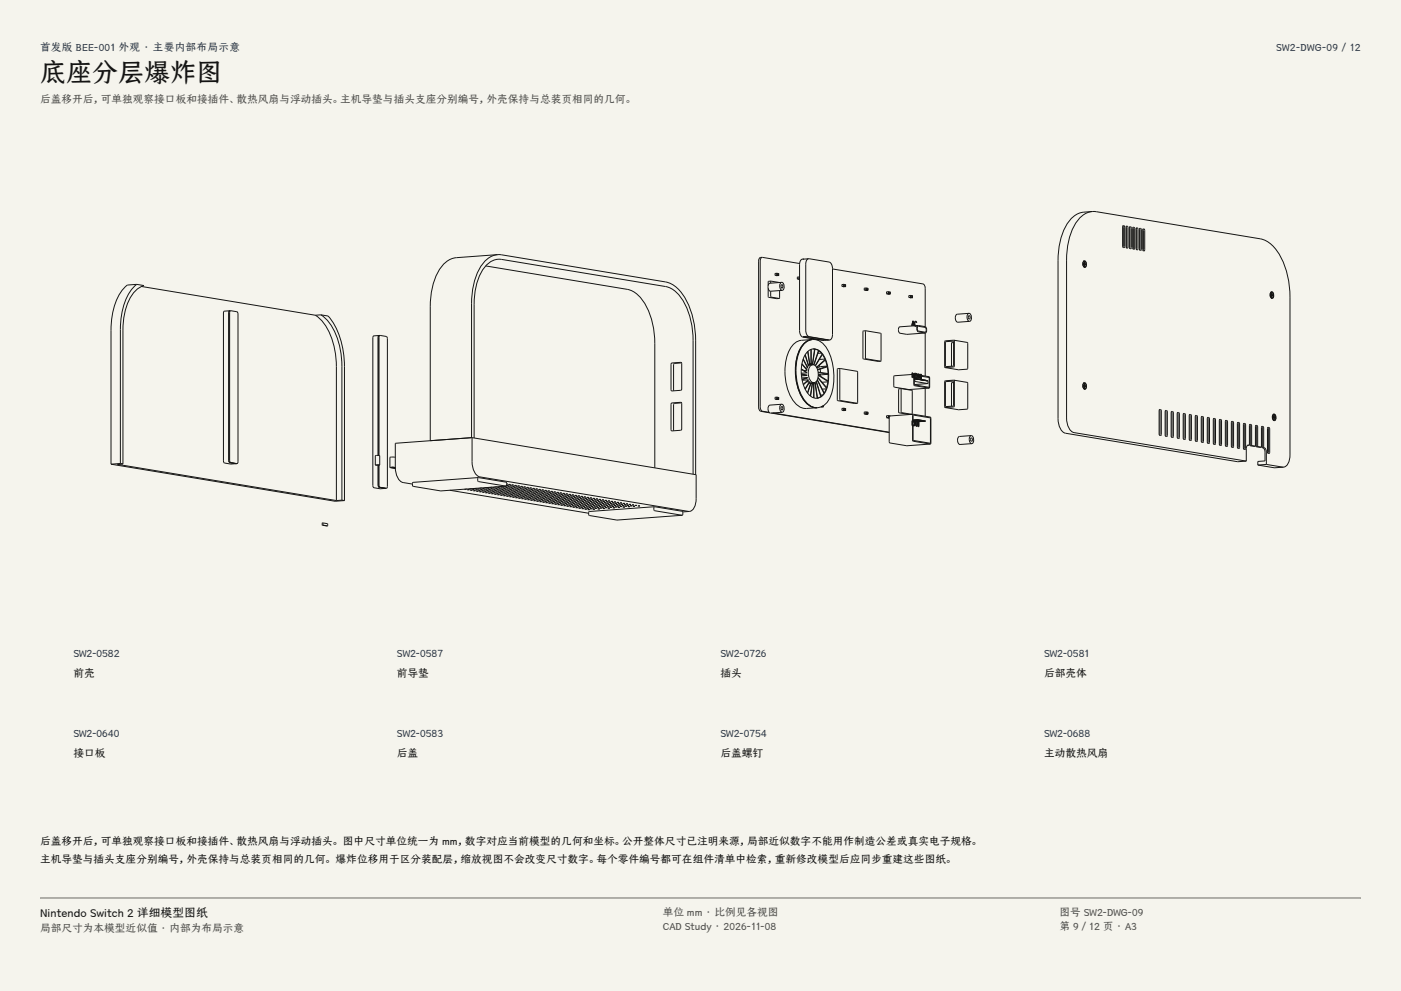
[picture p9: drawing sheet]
<svg xmlns="http://www.w3.org/2000/svg" width="420mm" height="297mm" viewBox="0 0 420 297" stroke-linecap="round" stroke-linejoin="round" font-family="sans-serif">
<g fill="#f5f4ed">
<path d="M0 0h420v297h-420z"/>
<path d="M12 12h396v275h-396z"/>
</g>
<g fill="none" stroke="#141413" stroke-width=".3">
<path d="M145.6 79.7l42.4 7a9.9 9.9 0 0 1 6.5 6.6l1.3 4.5 .4 3.3 .1 39.1M149.2 76.3l50.3 8.2a10.2 10.2 0 0 1 6.7 6.4l1.5 4.4 .8 5.1v41.8M149.2 76.3a8 8 0 0 0-6.2 5.7l-1.2 4.1-.4 3.2v41.9M149.2 76.3l-12.4 .9a8 8 0 0 0-6.1 5.7l-1.3 4.1-.4 3.3v41.8M228 77.2l-.4 .3-.2 .8v43.7a1.27 1.27 0 0 0 .7 1.3l2.6 .4M228 77.2h.1M228.5 77.1l-.4 .4-.2 .7v43.7a1.27 1.27 0 0 0 .7 1.3l2 .4M228.5 77.1l11.2 1.9M228.5 77.1l-.5 .1M240.6 77.7a1.37 1.37 0 0 0-.9 1.6v20.3a1.58 1.58 0 0 0 1 1.4l6.1 1M241 77.7h-.4M241 77.7h.1"/>
<path d="M242.1 77.6l-1.5 .1M242.1 77.6h.1M242.4 77.5l6.2 1a1.79 1.79 0 0 1 1 2l-.1 20.3a1.18 1.18 0 0 1-.8 1.1M242.4 77.5a1.37 1.37 0 0 0-.8 1.7v20.3a1.58 1.58 0 0 0 1 1.4l6.1 1M242.4 77.5l-.3 .1M324.7 79h.4M324.7 79v.2l.5 .1M324.7 79l.7 .1M324.9 78.3h.1M324.9 78.2h.2a1.18 1.18 0 0 1 .1 1.9 1.23 1.23 0 0 1-.3-1.9zM324.9 78.2h.1M325 79.1l.1 .1"/>
<path d="M325.1 78.3a1.07 1.07 0 0 0 .1 1.8M325.1 78.3a1.07 1.07 0 0 1 .1 1.8M325.1 78.3h-.2M325.2 79.1h.3M325.2 78.4v1.5v-.6M325.2 78.4v.7M325.2 79.1l-.2 .1M325.2 78.4l-.1 1.5M325.4 79.1v.2M325.5 79.1v.2h-.3M325.5 79.1h-.1M327.5 63.4a8 8 0 0 0-8.7 5.8l-1.2 4.1-.4 4.8v47.4a4.3 4.3 0 0 0 2.2 4.3l51.7 8.6 2.5-.2"/>
<path d="M327.5 63.4l50.3 8.2a10.1 10.1 0 0 1 6.6 6.3l1.5 4.4 .8 5v49l-.2 1.6a2.51 2.51 0 0 1-1.7 2.1M327.5 63.4a7.9 7.9 0 0 0-6.1 5.6l-1.2 4.1-.5 4.9v47.3a4.3 4.3 0 0 0 2.3 4.4l51.6 8.5M336.6 67.7l.1 6.5M336.7 67.6l-.1 .4v5.8l.3 .4M336.7 67.6h.1M336.8 67.6l.4 .5v5.8l-.2 .3M336.9 74.2h.1M337.6 67.9l.1 6.4M337.6 67.8l.4 .1 .2 .3v5.8l-.3 .4-.3-.5zM337.9 74.4h.1M338.6 68l.1 6.5M338.7 68h.4l.1 .4v5.8l-.2 .3-.3-.1-.1-.3z"/>
<path d="M338.7 67.9h.1M339.6 68.2l.1 6.4M339.7 68.1l.4 .1 .1 .4v5.8l-.3 .3-.3-.4zM339.9 74.7h.1M340.6 68.4l.1 6.4M340.7 68.3l.4 .1 .1 .3v5.8l-.2 .4-.3-.1-.1-.4zM340.8 68.3h.1M341.6 68.5l.1 6.5M341.8 68.4l-.2 .4v5.8l.4 .4M341.8 68.4h.1M341.8 68.4l.4 .5v5.8l-.2 .3M342 75h.1"/>
<path d="M342.6 68.7l.1 6.4M342.7 68.6l.4 .1 .1 .3v5.9l-.2 .3-.4-.4zM343 75.2h.1M41 85.2l-2.8 .2a16.1 16.1 0 0 0-4.9 12.1v41.6M41 85.2a16.1 16.1 0 0 0-4.9 12.1v41.6M41 85.2l2.2 .4a8.8 8.8 0 0 0-5.3 6.2l-.9 4.1-.1 3v40.1M42.4 85.9l52.1 8.6M67.3 93.3l-.3 .5v44.3l.3 .7 1.9 .3M67.3 93.3h.1M68.9 93.1l-.3 .6v44.3l.3 .7 1.9 .3M69.1 93.1l1.9 .3 .3 .7v44.3l-.2 .5M69.1 93.1l-.3 .6v44.3l.4 .6 1.8 .3"/>
<path d="M69.1 93.1l-1.8 .2M94.5 94.5a15.8 15.8 0 0 1 5.9 10.8l.4 4.6v40.1M96.2 94.4l2.2 .3a23.1 23.1 0 0 1 4.9 15.2v40.1M96.2 94.4a15.8 15.8 0 0 1 5.9 10.8l.4 4.6v40.1M96.2 94.4l-1.7 .1M230.3 86.4v2.6l2.5 .5M230.4 84.3l-.1 1.2M230.4 84.3h.1M231 87.3l.2 1.7 2.4 .4M231.1 84.3l-.1 .6M231.1 84.3h.1M231.1 84.3h-.7"/>
<path d="M231.2 84.3l2.4 .4M232.4 82v.5l.5 .1M232.4 82.5h.1M232.4 82h.1M232.8 82.6h.1M232.9 89.5h.1M232.9 82.6h.1M232.9 81.9v.6M232.9 82.5h.1M232.9 81.9h.1M232.9 81.9l-.5 .1M232.9 82.5l.5 .1"/>
<path d="M232.9 81.9l.5 .1v.6M233 81.9h.1M233 82.5h.1M233 82.5h-.6M233 82.4v.1M233 81.9v.6M233 81.9v.1M233.4 82h.1M233.4 82.5l-.6 .1M233.4 82.5h.1M233.4 82v.5M233.4 82.6h.1"/>
<path d="M233.4 82h-.1M233.4 82.6h-.5M233.6 89.4v.1M233.6 84.7h.1M233.6 89.5h-.7M233.7 87.1l-.1 2.4M234.2 85.4h.4l.1 .3-.2 .6-.3-.2zM234.3 84.6l-3.5 .3a1.42 1.42 0 0 0 .2 2.4l3.5-.3M234.3 84.6a1.42 1.42 0 0 0 .2 2.4M234.3 84.6a1.42 1.42 0 0 1 .2 2.4M239 83.1v.5M239.1 83.6h.1"/>
<path d="M239 83.1h.1M239.1 83.6l.5 .1M239.5 83.7h.1M239.6 83.7h.1M239.6 83l.1 .6M239.6 83.6h.1M239.6 83h.1M239.6 83l-.6 .1M239.6 83l.1 .1M239.7 83.1h.1M239.7 83.6h.1M239.7 83.6h-.6"/>
<path d="M239.7 83v.1M239.7 83h.1M239.7 83.7h-.2M249.6 80.6l27.1 4.5a1.27 1.27 0 0 1 .7 1.3v11.5M252.4 85.3v.5l.5 .1M252.4 85.8h.1M252.4 85.3h.1M252.5 85.8h.1M252.9 85.9h.1M253 85.2v.6l.5 .1M253 85.8h.1M253 85.2h.1"/>
<path d="M253 85.2l-.6 .1M253 85.2l.5 .1M253 85.3h.1M253 85.8h-.5M253 85.3v.5M253.4 85.9h.1M253.4 85.9h-.5M253.4 85.8v.1M253.4 85.3l.1 .6M253.4 85.3h.1M253.4 85.3v.1M253.5 85.3h.1"/>
<path d="M253.5 85.9h.1M253.5 85.9h-.6M258.8 99.2l-.1 8.3 4.6 .8M258.8 99.2h.1M259.1 86.4v.5l.5 .1M259.1 86.9h.1M259.1 86.4h.1M259.2 87h.1M259.5 99.1v8.3l4.5 .9M259.5 99.1h.1M259.5 99.1l-.7 .1M259.6 87h.1"/>
<path d="M259.6 99.1l4.5 .8-.1 8.4M259.6 86.3v.6M259.7 86.9h.1M259.7 86.3h.1M259.7 86.3l-.6 .1M259.7 86.9l.5 .1M259.7 86.3l.5 .1v.6M259.7 86.4h.1M259.7 86.9l-.5 .1M259.7 86.4v.5M260.1 87h.1M260.1 87h-.5"/>
<path d="M260.1 86.9v.1M260.1 86.4v.6M260.1 86.4h.1M260.1 86.4v.1M260.2 86.4h.1M260.2 87h.1M260.2 87h-.6M265.8 87.5v.6h.5M265.8 88.1h.1M265.8 87.5h.1M266.2 88.1h.1M266.3 88.1h.1"/>
<path d="M266.3 87.5v.5M266.3 88h.1M266.3 87.4h.1M266.3 87.4l-.5 .1M266.3 88l.6 .1M266.3 87.4l.6 .1v.6M266.4 87.5h.1M266.4 88h.1M266.4 88l-.6 .1M266.4 87.5v.5M266.8 87.5v.1M266.8 88v.1"/>
<path d="M266.8 87.5v.6M266.8 88.1h.1M266.8 87.5h.1M266.8 87.5h-.1M266.9 87.6h.1M266.9 88.1h.1M266.9 88.1h-.7M269.7 98a1.25 1.25 0 0 0 .1 1.9l2.1 .3M269.7 98h.1M272.5 88.6v.5M272.5 89.2h.1M272.5 88.6h.1"/>
<path d="M272.5 89.2h.5M272.9 89.2h.1M273 89.2h.1M273 88.6v.5l.5 .1M273 89.1h.1M273 88.5h.1M273 88.5l-.5 .1M273 88.5l.6 .1v.6M273.1 88.6h.1M273.1 89.1h.1M273.1 89.1l-.6 .1M273.1 88.6v.5"/>
<path d="M273.3 97.6h.2M273.4 97.6h-.1M273.5 89.2h.1M273.5 88.6v.1M273.5 97.6h.1M273.5 89.1v.1M273.5 88.6v.6M273.5 88.6h.1M273.5 88.6h-.1M273.5 88.7h.1M273.5 89.2h-.6M273.7 96.2h.1"/>
<path d="M273.7 96.2l.4 1.5M273.7 96.2l-.4 1.4M273.7 96.4l.2 .7h-.3zM273.9 97.3l.1 .4M273.9 97.3l-.4-.1v.4M273.9 97.3h.1M274 97.6l-4.3 .4M274 97.7h.1M274.1 97.7h.1M274.3 97.6h-.2M274.5 96.3a.93 .93 0 0 0 .1 1.5M274.5 96.3l.3 .4"/>
<path d="M274.5 96.3h.1M274.5 96.4l.1 .1M274.5 96.4l-.2 .9 .3 .3 .2-.1M274.6 96.5l.2 .2M274.6 97.8h.1M274.7 97.6h-.2M274.8 97.5l-.2 .3M274.8 96.7h.1M274.8 97.5h.1M275.1 97.9l2.2 .2a.91 .91 0 0 1 0 1.5l-2.1-.5-.2-.5zM275.3 97.5l2 .4a1.27 1.27 0 0 1 .1 1.9M275.3 97.5a1.25 1.25 0 0 0 0 2l2.1 .3"/>
<path d="M275.3 97.5l-.5 .1M277.4 99.8v12.9M277.4 99.8l-5.5 .4M290.4 94.7h.3l.1 .2-.2 .7-.3-.2zM290.5 93.9l-3.5 .3a1.42 1.42 0 0 0 .1 2.4l3.6-.3M290.5 93.9a1.42 1.42 0 0 0 .2 2.4M290.5 93.9a1.41 1.41 0 0 1 .2 2.4M325 80.1h.1M325.2 80.1h-.2M380.9 88.3h.3M380.9 88.3v.2l.4 .1M380.9 88.3l.7 .1"/>
<path d="M381 87.6h.1M381 87.5l.2-.1a1.18 1.18 0 0 1 .2 2 1.23 1.23 0 0 1-.4-1.9zM381.1 87.5h.1M381.1 88.4l.1 .1M381.2 89.4h.1M381.2 89.4h-.1M381.2 88.3v.2M381.2 87.5a1.07 1.07 0 0 0 .2 1.8M381.2 87.5a1.07 1.07 0 0 1 .2 1.8M381.2 87.5l-.2 .1M381.2 88.3l-.1 .2M381.3 88.3l.4 .1"/>
<path d="M381.3 87.7v.6M381.3 87.7v1.5v-.6M381.3 88.3l-.1 .1M381.3 87.7h-.1M381.4 89.3l-.2 .1M381.6 88.4v.2M381.7 88.4v.2h-.4M381.7 88.4h-.1M112.1 100.7l-.3 .5v44.3l.3 .7 1.9 .3M112.1 100.7h.1M113.7 100.5l-.3 .6v35.4M113.7 100.5h.1"/>
<path d="M113.9 100.5l1.9 .3 .3 .7v44.3l-.3 .5M113.9 100.5l-.3 .6v35.4M113.9 100.5l-1.8 .2M201.3 108.8l2.8-.2 .2 .2 .1 7.8-.3 .4-2.7 .2-.2-.2zM204.3 108.8l-2.1 .1-.2 .2v8M232.4 119.1v.5M232.4 119.7h.1M232.4 119.1h.1M232.4 119.7h.5M232.8 119.7h.1M232.9 119.7h.1M232.9 119.1v.5l.5 .1"/>
<path d="M232.9 119.6h.1M232.9 119h.1M232.9 119l.5 .1v.6M233 119.1h.1M233 119.6h.1M233 119.6l-.6 .1M233 119.1v.5M233 119.1h-.6M233.4 119.7h.1M233.4 119.1v.1M233.4 119.7h-.6M233.4 119.6v.1"/>
<path d="M233.4 119.1v.6M233.4 119.1h.1M233.4 119.1h-.1M233.4 119.2h.1M233.4 119.7h-.5M240.2 110.7l1.7 1M240.2 110.5l1.7 1.2M240.2 112.1l1.7 .4M240.2 112.3l1.7 .2M240.4 109.1l1.5 1.9M240.4 109l1.5 2M240.8 107.7l1.3 2.6"/>
<path d="M240.8 107.5l1.3 2.8M241.3 106.4l1.1 3.3M241.4 106.3l1 3.4M241.9 111.7l-1.7 .2M241.9 105.6a2.77 2.77 0 0 1 4.4 .2 12.2 12.2 0 0 1 .9 12 2.99 2.99 0 0 1-2.8 1.5 2.99 2.99 0 0 1-2.6-1.9 11.3 11.3 0 0 1 .1-11.8zM241.9 111h-.9M241.9 112.5l-1.6 .2M242 117.7l1.1-2.9-1 3.1M242.1 113.1l-1.7 .7M242.1 113.1l-1.8 .2M242.1 113.1l-1.7 .6M242.1 110.3h-.6"/>
<path d="M242.2 105.3l.5 4-.6-3.9M242.3 113.8l-1.5 1.5M242.3 113.8l-1.8 .2M242.3 113.8l-1.5 1.4M242.4 109.7h-.5M242.5 109.4h.1M242.6 114.8h.1M242.7 114.4h-.9M242.7 114.4l-1.3 2.3M242.7 114.4l-1.4 2.2M242.9 109.7a1.02 1.02 0 0 1 1.7 .1 4.2 4.2 0 0 1-.1 4.7 1.51 1.51 0 0 1-2-1.4l-.2-2zM243.2 104.7l-.1 4.4v-4.4"/>
<path d="M243.4 101.8a6.1 6.1 0 0 0-4.5 5.4 16 16 0 0 0 2.8 13.6 4.1 4.1 0 0 0 3.2 1.4M243.4 101.8h.1M243.5 101.8a4.6 4.6 0 0 0-3.8 3.2 16.1 16.1 0 0 0 2 15.8 3.8 3.8 0 0 0 3.3 1.4M243.6 115l-.6 3.7M243.6 115l-.7 3.7M243.6 101.8a6.6 6.6 0 0 0-5.5 1.1 13.1 13.1 0 0 0-2.5 11.4 10.4 10.4 0 0 0 4.5 7.8l1.7 .3 3.3-.2M243.6 101.8a6.1 6.1 0 0 0-4.5 5.4 16 16 0 0 0 2.8 13.6 4.1 4.1 0 0 0 3.2 1.4M243.6 101.8a5 5 0 0 1 4.8 3.5 18.2 18.2 0 0 1 .4 14 4.6 4.6 0 0 1-3.7 2.9M243.6 109.1h-.8M243.7 104.6a4.9 4.9 0 0 1 4.1 4.4 10.8 10.8 0 0 1-1.3 9.6l-.8 .5-.9 .3M243.9 115h-.3M243.9 115v4.2"/>
<path d="M244 109.2l-1.7 .1M244 109.2l.1 .1M244 115h-.9M244 115v4.3M244 115h-.1M244 114.7l-1.5 .1M244.1 109.3l-1.7 .1M244.2 104.6l-.6 4.5M244.3 104.6l-.7 4.5M244.4 109.6h-.1M244.4 109.6l.1 .1M244.4 114.8l-1.3 .1"/>
<path d="M244.4 114.8l.7 4.5M244.4 114.8l.6 4.5M244.5 109.7h-.1M244.7 114.4h-.1M244.7 114.4l1.3 4.4M244.7 114.3h.1M244.7 114.3l1.4 4.5M244.7 114.3v.1M245 113.9l2 3.9M245 113.8l2.1 3.9M245.2 113.3l2.5 3M245.2 113.1l2.6 3"/>
<path d="M245.3 111.5l3 .5M245.3 111.7l3 .4M245.3 112.5l2.9 1.8M245.3 112.3l2.9 1.8M245.3 112.2l1 .1 2-.1M245.3 105.1l-1.3 4.1M245.4 105.2l-1.3 4.1M245.6 109.5l.2 .5M245.9 110.6l.1 1M246 112.3v.5M246.1 105.8l-.9 .1M246.4 106.2l-2 3.4"/>
<path d="M246.5 106.3l-2 3.4M246.5 118.4h-.5M247 102h-.2M247.2 102h-.4M247.2 107.6l-1.6 .1M247.3 107.8l-2.5 2.3M247.3 102h-.1M247.4 107.9l-2.6 2.3M247.5 101.8l-.2 .2M247.6 116.5l-1.1 .1M247.9 109.7l-1.9 .2-1.1 .4M248 109.8l-2.9 .9"/>
<path d="M248 109.9l-2.9 1M248.1 114.4l-1.6 .2M248.2 101.9l-.9 .1M248.2 101.9l-6.3-1.1-1.2 .1 6.5 1.1M248.2 101.9h.2M248.5 101.9h-.1M248.7 101.9h-.3M251.1 110.5l-.1 9.5 5.2 .9M251.1 110.5h.1M251.9 110.4l-.1 9.5 5.2 1M251.9 110.4h.1M251.9 110.4l-.8 .1"/>
<path d="M251.9 110.4l5.2 1-.1 9.5M263.3 108.3h.1M264 108.3h.1M264 108.3h-.7M268.1 112.6l-.2 .3 .1 3.1 4.5 .8M268.1 112.6h.1M269.5 116.5l-.1 7.1 3.2 .6M269.5 116.5h.1M270.2 116.5v7.1l3.2 .6M270.2 116.5h.1M270.2 116.5h-.7M270.3 116.5l3.2 .6-.1 7.1"/>
<path d="M271.9 100.2h.1M272.5 116.7v.1M273.4 112.2l-5.3 .4M273.4 113.2h.2M273.5 111.7l.1 .6 .4 .1v-.6M273.5 111.7h-.1M273.5 113.2h-.1M273.5 111.7l-.1 1.5M273.6 113.2h.1M274 112.6l.1 2.9 4.4 .8M274 112.2h-.4M274 113.2l.1 .1"/>
<path d="M274 111.8l.1 3.5 4.4 .8M274 112.6h.1M274 112.6l-.4-.1v.7M274 111.8h.1M274 113.2h.1M274.1 112.2h.1M274.1 113.3h.1M274.1 115.2h.1M274.1 115.2v.1M274.1 112.4v.1M274.1 112.4h.1M274.2 112.2h.1"/>
<path d="M274.2 112.4h.1M274.3 113.3h.2M274.3 111.8a.83 .83 0 0 1 .7 .7 .83 .83 0 0 1-.4 .8M274.3 111.8h.1M274.3 111.8v1.5M274.3 113.3h.1M274.3 113.5v.8l3.8 .7M274.3 113.5h.1M274.3 113.5l3.8 .7v.8M274.3 113.5h-.2M274.4 113.5h.1M274.4 112.2l.4 .1"/>
<path d="M274.4 112.5h.5M274.5 113.3h.1M274.5 113.5h.1M274.6 113.5h.1M274.6 113.6h.1M274.6 113.3h.1M274.7 113.5v.1M274.7 113.6h.1M274.7 113.5h.1M274.7 113.5l-.6 .1M274.8 113.1l-.2 .1M274.8 112.2l-.4-.2v1.2h.2"/>
<path d="M274.8 112.2v.9M274.8 113.6h.1M274.8 113.5v.1M274.9 113.6h.1M274.9 113.6h-.3M274.9 112.3h.3M275 112.6h.2M275 113.6h.1M275.1 113.6h.1M275.1 113.6h-.1M275.2 113.4l.1 .1M275.2 113.4h.1"/>
<path d="M275.2 112v1.4M275.2 112l.3 1 .2-.9M275.2 112h.1M275.2 113.6h.1M275.2 113.7h.1M275.3 113.5h.1M275.3 112.4h.1M275.3 112.6h.1M275.3 113.6v.1M275.3 113.7h.1M275.3 113.6h.1M275.3 113.6h-.5"/>
<path d="M275.3 113.6l.1 .1M275.4 112.4h.3M275.4 113.7h.1M275.4 112.6l.2 .1M275.5 113.2h.1M275.5 113.2l-.2-1v1.3M275.5 113.7h.1M275.5 113.7h-.3M275.6 113.2l.2-.9v1.3M275.6 113.2h.1M275.6 113.7h.1M275.7 112.7h.1"/>
<path d="M275.7 113.7h.1M275.7 113.7h-.1M275.7 112.1h.1M275.7 112.1h.2v1.5M275.8 112.4h.1M275.8 113.6h.1M275.8 113.7h.1M275.8 113.8h.1M275.9 113.6h.1M275.9 112.5h.2M275.9 112.7h.2M275.9 113.7v.1"/>
<path d="M275.9 113.8h.1M275.9 113.7h.1M275.9 113.7h-.5M276 113.8h.1M276 113.7v.1M276.1 113.6h.1M276.1 112.1l.1 1.5M276.1 112.1v1.5M276.1 112.1h.1M276.1 113.8h.1M276.1 113.8h-.3M276.2 113.8h.1"/>
<path d="M276.2 112.5l2.4 .5 .1 3-.2 .3M276.2 112.8l2.3 .4v2.9M276.2 113.6h.1M276.3 113.8h.1M276.3 113.8h-.1M276.4 113.8h.1M276.4 113.9h.1M276.5 113.8v.1M276.5 113.9h.1M276.5 113.8h.1M276.5 113.8h-.5M276.6 113.9h.1"/>
<path d="M276.6 113.8v.1M276.7 113.9h.1M276.8 113.9h.1M276.9 113.9h.1M276.9 113.9h-.5M277 113.9h.1M277.1 113.9v.1M277.1 114h.1M277.1 113.9h.1M277.1 113.9l-.3 .1M277.1 113.9l.1 .1M277.2 114h.1"/>
<path d="M277.3 114h.1M277.3 114h-.1M277.4 116.4v8.3M277.4 114h.1M277.5 114h.1M277.5 114h-.5M277.6 114h.1M277.6 114.1h.4M277.7 114v.1M277.7 114.1h.1M277.7 114h.1M277.7 114l-.3 .1"/>
<path d="M277.8 114.1h.1M277.8 114v.1M277.9 114.1h.1M277.9 114.1h-.1M278 114.1h.1M278.1 115h.1M278.1 115l-4 .3M278.5 116.3h.1M278.5 116.1h.1M278.5 116.3l-6 .5M283.4 110.2h.1M283.4 110.2l4 .6"/>
<path d="M283.5 109.9h.1M285.8 102.2h.1M285.8 102.2l-2.4 .3 .1 7.4M285.8 114.2h.1M285.8 114.2l-2.4 .3 .1 7.4M285.8 102.2l.1 7.4-2.4 .3M285.8 114.2l.1 7.4-2.4 .3M285.9 102.7l-.7 .1 .1 7M285.9 114.6l-.7 .2 .1 6.9M285.9 102l-2.5 .1-.2 .3v7.5l.2 .3M285.9 102h.1M285.9 113.9l-2.5 .2-.2 .3v7.5l.2 .2"/>
<path d="M285.9 113.9h.1M285.9 102l.2 .2v7.5l-.2 .3-2.5 .2M285.9 113.9l.2 .3v7.5l-.2 .3-2.5 .1M285.9 102l4.1 .6M285.9 113.9l4.1 .7M287.3 110.8h.1M289.9 102.6h.1M289.9 114.6h.1M290 102.6l.1 .2v7.6l-.2 .2-2.5 .2M290 114.6l.1 .2v7.6l-.2 .2-2.5 .2M324.7 115.5l.7 .2M324.9 114.8h.1"/>
<path d="M324.9 114.8l.2-.1a1.18 1.18 0 0 1 .1 2 1.23 1.23 0 0 1-.3-1.9zM325 115.7h.1M325 116.6h.1M325.1 114.8a1.07 1.07 0 0 0 .1 1.8M325.1 114.8a1.07 1.07 0 0 1 .1 1.8M325.1 114.8h-.2M325.1 115.6l-.4-.1v.2l.5 .1M325.1 116.6h-.1M325.2 115v1.4v-.6M325.2 115v.6M325.2 115l-.1 1.4M325.2 115.6l-.2 .2"/>
<path d="M325.2 115.6l.3 .1M325.2 116.6h-.2M325.4 115.7v.1M325.5 115.7v.2l-.3-.1M325.5 115.7h-.1M33.3 139.1l67.2 11.1 2.8-.2M36.1 138.9l-2.8 .2M36.1 138.9l.8 .1M36.9 139l-1.7 .2 65.6 10.8M69.2 139.1h.1M70.9 138.9l-.1 .1M71 138.9h.1"/>
<path d="M71.1 138.9l-1.9 .2M112.5 139.4h1.3M112.5 139.4v-2.8l.7-.1 .6 .1v2.8M113.4 139.4v6.3l.3 .4 1.8 .3M113.6 139.4l.1 6.3 .3 .3 1.8 .3M118.5 137l-1.6 .1v3M141.5 131.2l-23 1.7v7.1a4.5 4.5 0 0 0 2.3 4.6l2.9 .5M141.5 131.2v7.1a4.5 4.5 0 0 0 2.4 4.6l62.8 10.4M141.5 131.2l67.2 11.1-.1 8a2.93 2.93 0 0 1-1.9 3M142.1 131.3v-40.1a15.8 15.8 0 0 1 4.6-12.5 4.8 4.8 0 0 1 3.7-1l49.1 8.2a9.9 9.9 0 0 1 6.5 6.6l1.3 4.5 .4 3.3 .1 41.8M201.3 120.8l2.8-.2 .2 .1 .1 7.9-.3 .4-2.7 .1-.2-.1zM204.3 120.7l-2.1 .2-.2 .2v8"/>
<path d="M231.2 123.8l35.4 5.8M231.7 123.8l34.9 5.7M234.2 121.9h.4l.1 .3-.2 .7-.3-.3zM234.3 121.2l-3.5 .2a1.42 1.42 0 0 0 .2 2.4l3.5-.2M234.3 121.2a1.42 1.42 0 0 0 .2 2.4M234.3 121.2a1.42 1.42 0 0 1 .2 2.4M244.9 122.2h.1M246.1 121.9l.2 .1M246.2 121.9h.1M246.3 122h.1M246.3 121.8h.1M246.3 121.8l.5 .1"/>
<path d="M246.7 121.9h.1M246.7 121.6v.3M246.8 121.9h.1M246.8 121.9h-.6M246.8 121.5v.4M252.4 122.4v.6l.5 .1M252.4 123h.1M252.4 122.4h.1M252.5 123h.1M252.9 123h.1M252.9 123.1h.1M253 122.4v.5l.5 .1"/>
<path d="M253 122.9h.1M253 122.4h.1M253 122.4h-.6M253 122.4h.5M253 122.9l-.5 .1M253 122.4v.5M253.4 123h.1M253.4 122.5h.1M253.4 123h-.5M253.4 122.4l.1 .6M253.4 122.4h.1M253.5 122.5h.1"/>
<path d="M253.5 123h.1M253.5 123l-.6 .1M256.3 120.9h.1M257 120.9h.1M257 120.9h-.7M259.1 123.5v.6M259.1 124.1h.1M259.1 123.5h.1M259.1 124.1l.5 .1M259.2 124.1h.1M259.6 124.1h.1M259.6 124.2h.1"/>
<path d="M259.6 123.5v.5M259.7 124h.1M259.7 123.5h.1M259.7 124l.5 .1M259.7 123.5l.5 .1v.5M259.7 124l-.5 .1M259.7 123.5v.5M259.7 123.5h-.6M260.1 124.1h.1M260.1 123.6v.5M260.1 124.1h-.5M260.1 123.5h.1"/>
<path d="M260.2 123.6h.1M260.2 124.1h.1M260.2 124.1l-.6 .1M265.8 124.6v.6l.5 .1M265.8 125.2h.1M265.8 124.6h.1M266.2 125.2h.1M266.3 125.3h.1M266.3 124.6v.5M266.3 125.1h.1M266.3 124.6h.1M266.3 125.1l.3 .1"/>
<path d="M266.3 124.6l.6 .1M266.4 124.6h.1M266.4 125.1h.1M266.4 125.1l-.6 .1M266.4 124.6v.5M266.4 124.6h-.6M266.6 125.2h-.4M266.7 124.7l-.1 .3 .1 7.7 5.2 .9M266.7 124.7h.1M266.8 124.7h.1M266.8 124.6h.1M266.8 124.6l-.1 .1"/>
<path d="M266.9 124.7h.1M271.9 133.6h.1M272.6 124.2h.1M273.4 124.2h.1M273.4 127.5l.7 .1M273.5 126.1l-.1 1.4M273.5 126.1h-.1M273.5 126.1h.1M273.5 127.5h-.1M273.6 127.6l.1 4.6 5.2 .9M273.7 127.6v4.4l5.2 .8M273.8 124.2l-.2 .3v2.9l.4 .2"/>
<path d="M273.8 124.2h.1M273.8 124.2l-7.1 .5M273.8 124.4l-.1 3M273.8 124.4h.1M273.8 124.2l5.2 .9 .1 7.7-.2 .3M273.8 124.4l5.1 .9v7.5M274 127.6h.1M274.1 127.6h.1M274.3 126.5h-.6M274.3 126.4h-.6M274.3 126.3h-.6M274.3 126.2l.4 1.5"/>
<path d="M274.3 126.2h.1M274.3 126.2l-.3 1.4M274.4 126.4l.1 .8-.3-.1zM274.4 126.5h.1M274.6 127.3v.4M274.6 127.3h.1M274.6 127.3h-.4l-.1 .3M274.6 127.7h.1M274.7 127.7v.1M274.9 126.4l-.4 .1M274.9 126.3l-.4 .1M274.9 127.8h.1"/>
<path d="M274.9 126.3v1.5M274.9 126.3h.1M274.9 125.8l.2 .1M275 125.8h.1M275 125.7h.1M275 125.7l-1.3 .1M275 125.7l.1 .1M275 127.8v-1.2l.3 1.2M275 127.8h.1M275 126.3l.4 1.3v-1.2M275.1 125.8h.1M275.1 125.9h.1"/>
<path d="M275.1 125.9l-1.4 .1M275.3 125.8l.1 .1M275.3 125.9h.1M275.3 125.8h.1M275.3 125.8h-.2M275.3 127.8l.2 .1M275.3 127.8h.1M275.4 126.4l.1 1.5M275.4 126.4h.1M275.4 125.8h.1M275.4 125.9h.1M275.4 125.9l-1.7 .1"/>
<path d="M275.4 125.8v.1M275.5 127.9h.1M275.6 125.9h.1M275.6 125.9h-.2M275.6 125.9l.1 .1M275.7 125.9h.1M275.7 126h.1M275.7 126l-2 .1M275.7 125.9v.1M275.9 125.9l.2 .1M276 126h.1M276 125.9h.1"/>
<path d="M276 125.9h-.3M276.1 126h.1M276.1 126l-2.4 .2M276.1 125.9l.2 .1M276.3 126l.1 .1M276.3 126.1h.1M276.3 126h.1M276.4 126h.1M276.4 126.1h.1M276.4 126.1l-2.7 .2M276.6 126l.1 .1M276.6 126.1h.1"/>
<path d="M276.6 126h.1M276.6 126h-.2M276.7 126.1h.1M276.7 126.1l-2.2 .2M277 126.1l.1 .1M277 126.2h.1M277 126.1h.1M277 126.1h-.3M277.1 126.1h.1M277.1 126.2h.1M277.1 126.2l-2.1 .1M277.3 126.1l.1 .1"/>
<path d="M277.3 126.2h.1M277.3 126.1h.1M277.3 126.1l-.2 .1M277.4 126.2h.1M277.4 126.2l-2.4 .2M278.9 133.1h.1M278.9 132.8h.1M278.9 133.1l-7 .5M283.4 122.1h.1M283.4 122.1l4 .7M283.5 121.9h.1M287.3 122.8h.1"/>
<path d="M291.1 131.3h.3l.1 .3-.2 .7-.3-.3zM291.1 130.6l-3.5 .2a1.42 1.42 0 0 0 .2 2.4l3.5-.2M291.1 130.6a1.42 1.42 0 0 0 .2 2.4M291.1 130.6a1.41 1.41 0 0 1 .2 2.4M347.6 122.8l.1 .4v7.3M347.7 122.7l-.2 .4v7l.2 .4M347.7 122.7h.1M347.7 122.7l.3 .1 .2 .4v7l-.1 .3h-.4M349.4 123.1l.2 .4-.1 7.3M349.5 123l-.2 .4v7l.2 .4M349.5 123h.1M349.5 123l.3 .1 .2 .4v7l-.2 .3"/>
<path d="M349.5 130.8h.2M349.7 130.8h.1M351.2 123.4l.2 .4-.1 7.3M351.3 123.3l-.2 .4v7l.2 .4M351.3 123.3h.1M351.3 123.3l.4 .1 .1 .4v7l-.2 .3M351.3 131.1h.2M351.5 131.1h.1M353 123.7l.2 .4-.1 7.3M353 123.7h.5l.1 .4v7l-.3 .3-.3-.1-.1-.3zM353.3 131.4h.1M354.8 124l.2 .4-.1 7.3"/>
<path d="M354.8 124h.5l.1 .4v7l-.2 .3-.4-.1-.1-.3zM355.2 131.7h.1M356.6 124.3l.2 .4-.1 7.3M356.6 124.2l.5 .1 .1 .4v7l-.2 .3-.4-.1-.1-.3zM357 132h.1M358.4 124.6l.2 .4-.1 7.3M358.4 124.5l.5 .1 .1 .4v7l-.2 .3-.4-.1-.1-.3zM358.8 132.3h.1M360.2 124.9l.2 .4-.1 7.3M360.3 132.6l-.2-.4v-7.1l.2-.3 .4 .1 .1 .4v7l-.2 .3M360.3 132.6h.3M360.6 132.6h.1"/>
<path d="M362 125.2l.2 .4-.1 7.3M362.1 125.1l-.2 .3v7.1l.2 .4M362.1 125.1h.1M362.1 125.1l.4 .1 .1 .4v7l-.2 .3M362.1 132.9h.3M362.4 132.9h.1M363.8 125.5l.2 .4-.1 7.3M363.9 125.4l-.2 .3v7.1l.2 .4M363.9 125.4h.1M363.9 125.4l.4 .1 .1 .4v7l-.1 .3h-.4M365.6 125.8l.2 .4-.1 7.3M365.7 125.7l-.2 .3v7.1l.2 .4"/>
<path d="M365.7 125.7h.1M365.7 125.7l.4 .1 .1 .4v7l-.1 .3h-.4M367.4 126.1l.2 .4-.1 7.3M367.5 126l-.2 .3v7l.3 .5M367.5 126h.1M367.6 126l.3 .1 .1 .4v7l-.1 .3h-.3M369.2 126.4l.2 .4-.1 7.3M369.3 126.3l-.2 .3v7l.3 .5M369.3 126.3h.1M369.4 126.3l.3 .1 .1 .4v7l-.1 .3h-.3M371 126.7l.2 .4-.1 7.3M371.1 126.6l-.2 .3v7l.3 .5"/>
<path d="M371.1 126.6h.1M371.2 126.6l.3 .1 .1 .4v7l-.1 .3h-.3M372.8 127l.2 .4-.1 7.3M372.9 126.9l-.2 .3v7l.3 .5M372.9 126.9h.1M373 126.9l.3 .1 .1 .3v7.1l-.2 .3M373 134.7h.2M373.2 134.7h.1M374.6 133.4l-.6 .1-.3 .6-.1 4.1M374.6 133.4v-5.9l.2-.3 .3 .1 .1 .3v5.9M374.6 133.4h-.6M374.6 127.3l.2 .4v5.9"/>
<path d="M374.8 133.6l1.6 .1M375.2 133.5l1.2 .2M375.2 133.5l-.4 .1M376.4 133.7v-5.9l.2-.3 .3 .1 .1 .3v5.9M376.4 127.6l.2 .4v5.9M376.6 133.9l1.6 .1M377 133.8l1.2 .2M377 133.8l-.4 .1M377.1 139.4l5 .8 2.7-.2M378.2 134v-5.9l.2-.3 .3 .1 .1 .3v5.9M378.2 127.9l.2 .4v5.9M378.4 134.2h.2a1.27 1.27 0 0 1 .6 1.3v2.6l-2.1 .2v1.1"/>
<path d="M378.8 134.1l.2 .1a1.27 1.27 0 0 1 .6 1.3v3.7M378.8 134.1l-.4 .1M379.6 139.2l5.2 .8M379.6 139.2l-2.5 .2M380 128.2l.2 .4v7.3M380.1 128.1l.4 .1 .1 .3v7l-.2 .4-.3-.1-.1-.4zM380.4 135.9h.1M381.5 124.9v.2l.5 .1M381.5 124.9l.4 .1M381.5 124.9l.8 .2M381.7 124.2h.1M381.7 124.2l.2-.1a1.18 1.18 0 0 1 .1 2 1.23 1.23 0 0 1-.3-1.9z"/>
<path d="M381.8 125.1h.1M381.8 126h.1M381.8 125l.1 .2M381.9 124.2a1.07 1.07 0 0 0 .1 1.8M381.9 124.2a1.07 1.07 0 0 1 .1 1.8M381.9 124.2h-.2M382 125l-.1-.7 .1 1.5v-.6M382 125h.4M382 125l-.2 .2M382 126h-.2M382.3 125.1v.1M382.4 125v.3l-.4-.1"/>
<path d="M382.4 125l-.1 .1M96.6 156.8v.6l1.3 .2M96.6 156.8h.1M96.9 156.7v.7l1.3 .2M96.9 156.7h.1M96.9 156.7l-.3 .1M96.9 156.7l1.3 .2v.7M97.9 157.6h.1M98.2 157.6h.1M98.2 157.6h-.3M102.5 149.9l.8 .1M102.5 149.9l-1.7 .1"/>
<path d="M114 146.5h.1M115.5 146.4h.1M115.6 146.4h.1M115.8 146.3l-1.8 .2M117.3 140l1.2 .1M117.3 140.1h-.1l1.3 .3-1.6-.3M117.5 140.1l1 .1M117.7 140.1l.8 .1M118 140.1h-1.1M123.8 144.6l-.1 .7 .2 .5 8.2 1.3M123.8 144.6h.1M132.1 147.1h.1"/>
<path d="M132.2 147.1h.1M134.8 146.9l41.7 6.9M139.2 146.6h.1M139.6 146.6h.2h-.6M140.1 146.8h.6zM140.7 146.5h.1M141 146.9h.6zM141.1 146.5h.2h-.6M141.6 146.7h.6zM141.9 147.1h.6zM142.2 146.4h.1M142.5 146.8h.6z"/>
<path d="M142.6 146.4h.2h-.6M142.8 147.2h.6zM143.1 146.5h.6zM143.4 143.1l8.3 1.4 .2 .4-.2 .8M143.4 143.1l-.2 .8 .2 .4 8.3 1.4M143.4 143.1l-19.6 1.5M143.4 147h.1M143.4 147h.6zM143.7 146.3h.1M143.7 147.4h.1M143.7 147.4h.6zM144 146.7h.6z"/>
<path d="M144.1 146.2l.2 .1h-.5M144.3 147.1h.1M144.3 147.1h.6zM144.6 146.4l.1 .1M144.6 146.4h.6zM144.6 147.5h.1M144.6 147.5h.6zM144.9 146.8h.6zM145.2 147.2l.1 .1M145.2 147.2h.6zM145.2 146.2h.1M145.5 146.6h.1"/>
<path d="M145.5 146.6h.6zM145.5 147.7h.1M145.5 147.7h.6zM145.6 146.1l.2 .1h-.6M145.8 147h.6zM146.1 146.3h.6zM146.1 147.4h.1M146.1 147.4h.6zM146.4 147.8h.1M146.4 147.8h.6zM146.4 146.7h.1M146.4 146.7h.6z"/>
<path d="M146.7 146.1h.1M146.7 147.1h.6zM147 146.5h.6zM147 147.5l.1 .1M147 147.5h.6zM147.1 146l.2 .1h-.5M147.3 148h.1M147.3 148h.6zM147.3 146.9h.1M147.3 146.9h.6zM147.6 146.2h.1M147.6 146.2h.6z"/>
<path d="M147.6 147.3h.1M147.6 147.3h.6zM147.9 147.7h.1M147.9 147.7h.6zM147.9 146.6h.6zM148.2 145.9v.1M148.2 148.1h.1M148.2 148.1h.7zM148.2 147h.1M148.2 147h.7zM148.5 146.4h.1M148.5 146.4h.7z"/>
<path d="M148.5 147.4l.1 .1M148.5 147.4h.7zM148.6 145.9l.3 .1h-.7M148.8 147.8l.1 .1M148.8 147.8h.7zM148.8 146.8h.7zM149.1 146.1h.7zM149.1 148.3h.1M149.1 148.3h.7zM149.1 147.2h.1M149.1 147.2h.7zM149.4 146.5h.1"/>
<path d="M149.4 146.5h.7zM149.4 147.6h.1M149.4 147.6h.7zM149.7 145.8l.1 .1M149.7 148h.1M149.7 148h.7zM149.7 146.9h.7zM150 146.2h.7zM150 148.4h.7zM150 147.3h.7zM150.1 145.8h.3l-.6 .1M150.3 146.7h.7z"/>
<path d="M150.3 147.7h.7zM150.6 146h.7zM150.6 148.1h.7zM150.6 147.1h.7zM150.9 146.4h.7zM150.9 147.5h.7zM150.9 148.6h.7zM151.2 146.8h.7zM151.2 147.9h.7zM151.2 145.7h.1M151.5 146.1h.7zM151.5 148.3h.7z"/>
<path d="M151.5 147.2h.7zM151.7 145.7h.2h-.7M151.7 145.7h.1M151.7 145.7l-19.5 1.4M151.8 146.5h.7zM151.8 147.6h.7zM151.8 148.7h.7zM151.9 145l.3 .1h-.3M152.1 145.9h.7zM152.1 147h.7zM152.1 148h.7zM152.4 145.2h.7z"/>
<path d="M152.4 146.3h.7zM152.4 147.4h.7zM152.4 148.4h.7zM152.5 145.5h-.6M152.7 145.6h.7zM152.7 146.7h.7zM152.7 147.8h.7zM152.7 148.9h.7zM153 146h.7zM153 147.1h.7zM153 148.2h.7zM153.3 145.4h.7z"/>
<path d="M153.3 146.4h.7zM153.3 147.5h.7zM153.3 148.6h.7zM153.6 145.8h.7zM153.6 146.8h.7zM153.6 147.9h.7zM153.6 149h.7zM153.9 147.3h.7zM153.9 146.2h.7zM153.9 148.3h.7zM154.2 145.5h.7zM154.2 146.6h.7z"/>
<path d="M154.2 147.7h.7zM154.2 148.7h.7zM154.5 145.9h.7zM154.5 147h.7zM154.5 148.1h.7zM154.5 149.2h.7zM154.8 147.4h.7zM154.8 146.3h.7zM154.8 148.5h.7zM155.1 145.7h.7zM155.1 146.7h.7zM155.1 147.8h.7z"/>
<path d="M155.1 148.9h.7zM155.4 147.1h.7zM155.4 146.1h.7zM155.4 148.2h.7zM155.4 149.3h.7zM155.7 147.6h.7zM155.7 146.5h.7zM155.7 148.6h.7zM156 145.8h.7zM156 146.9h.7zM156 148h.7zM156 149h.7z"/>
<path d="M156.3 147.3h.7zM156.3 146.2h.7zM156.3 148.4h.7zM156.3 149.4h.7zM156.6 147.7h.7zM156.6 146.6h.7zM156.6 148.8h.7zM156.9 147h.7zM156.9 146h.7zM156.9 148.1h.7zM156.9 149.2h.7zM157.2 149.6h.7z"/>
<path d="M157.2 147.4h.7zM157.2 146.4h.7zM157.2 148.5h.7zM157.5 147.9h.7zM157.5 146.8h.7zM157.5 148.9h.7zM157.8 147.2h.7zM157.8 146.1h.7zM157.8 148.3h.7zM157.8 149.3h.7zM158.1 149.7h.7zM158.1 147.6h.7z"/>
<path d="M158.1 146.5h.7zM158.1 148.7h.7zM158.5 146.9h.6zM158.5 148h.6zM158.5 149.1h.6zM158.8 149.5h.6zM158.8 147.3h.6zM158.8 146.3h.6zM158.8 148.4h.6zM159.1 149.9h.6zM159.1 147.7h.6zM159.1 146.7h.6z"/>
<path d="M159.1 148.8h.6zM159.4 147.1h.6zM159.4 148.2h.6zM159.4 149.2h.6zM159.7 149.6h.6zM159.7 147.5h.6zM159.7 146.4h.6zM159.7 148.6h.6zM160 150h.6zM160 146.8h.6zM160 147.9h.6zM160 149h.6z"/>
<path d="M160.3 149.4h.6zM160.3 147.2h.6zM160.3 148.3h.6zM160.6 149.8h.6zM160.6 147.6h.6zM160.6 146.6h.6zM160.6 148.7h.6zM160.9 150.2h.6zM160.9 147h.6zM160.9 148h.6zM160.9 149.1h.6zM161.2 149.5h.6z"/>
<path d="M161.2 147.4h.6zM161.2 148.4h.6zM161.5 149.9h.6zM161.5 146.7h.6zM161.5 147.8h.6zM161.5 148.9h.6zM161.8 149.3h.6zM161.8 150.3h.6zM161.8 147.1h.6zM161.8 148.2h.6zM162.1 149.7h.6zM162.1 147.5h.6z"/>
<path d="M162.1 148.6h.6zM162.4 150.1h.6zM162.4 146.9h.6zM162.4 147.9h.6zM162.4 149h.6zM162.7 149.4h.6zM162.7 150.5h.6zM162.7 147.3h.6zM162.7 148.3h.6zM163 149.8h.6zM163 147.7h.6zM163 148.7h.6z"/>
<path d="M163.3 149.2h.6zM163.3 150.2h.6zM163.3 147h.6zM163.3 148.1h.6zM163.6 149.6h.6zM163.6 150.6h.6zM163.6 147.4h.6zM163.6 148.5h.6zM163.9 150h.6zM163.9 147.8h.6zM163.9 148.9h.6zM164.2 149.3h.6z"/>
<path d="M164.2 150.4h.6zM164.2 147.1h.6zM164.2 148.2h.6zM164.5 149.7h.6zM164.5 150.8h.6zM164.5 147.6h.6zM164.5 148.6h.6zM164.8 149h.6zM164.8 150.1h.6zM164.8 148h.6zM165.1 149.5h.6zM165.1 150.5h.6z"/>
<path d="M165.1 147.3h.6zM165.1 148.4h.6zM165.4 149.9h.6zM165.4 150.9h.6zM165.4 147.7h.6zM165.4 148.8h.6zM165.7 149.2h.1M165.7 149.2h.6zM165.7 150.3h.1M165.7 150.3h.6M165.7 148.1h.6zM166 149.6h.1"/>
<path d="M166 149.6h.6M166 150.7h.1M166 150.7h.6zM166 147.4h.6zM166 148.5h.1M166 148.5h.6zM166.3 148.9v.1M166.3 148.9h.6zM166.3 150h.1M166.3 150h.6zM166.3 151.1h.1M166.3 151.1h.6"/>
<path d="M166.3 147.9h.1M166.3 147.9h.6zM166.6 149.3v.1M166.6 149.3h.6zM166.6 150.4h.1M166.6 150.4h.6M166.6 148.3h.6zM166.9 149.8h.1M166.9 149.8h.6M166.9 150.8v.1M166.9 150.8h.6zM166.9 147.6h.6z"/>
<path d="M166.9 148.7h.1M166.9 148.7h.6zM167.2 149.1h.1M167.2 149.1h.6zM167.2 151.2v.1M167.2 151.2h.6M167.2 150.2h.1M167.2 150.2h.6zM167.2 148h.1M167.2 148h.6zM167.5 149.5h.1M167.5 149.5h.6z"/>
<path d="M167.5 150.6h.1M167.5 150.6h.6M167.5 148.4h.6zM167.8 148.8h.1M167.8 148.8h.6zM167.8 149.9h.1M167.8 149.9h.6M167.8 151h.1M167.8 151h.6zM167.8 147.7h.6zM168.1 149.2v.1M168.1 149.2h.6z"/>
<path d="M168.1 151.4h.1M168.1 151.4h.6zM168.1 150.3h.1M168.1 150.3h.6zM168.1 148.2h.1M168.1 148.2h.6zM168.4 149.6v.1M168.4 149.6h.6zM168.4 150.7h.1M168.4 150.7h.6zM168.4 148.6h.6zM168.7 149h.1"/>
<path d="M168.7 149h.6zM168.7 151.1h.1M168.7 151.1h.6zM168.7 150.1h.1M168.7 150.1h.6zM168.7 147.9h.6zM169 149.4h.1M169 149.4h.6zM169 151.5v.1M169 151.5h.6zM169 150.5h.1M169 150.5h.6z"/>
<path d="M169 148.3h.1M169 148.3h.6zM169.3 148.7h.6zM169.3 149.8h.1M169.3 149.8h.6zM169.3 150.9h.1M169.3 150.9h.6zM169.6 149.1h.1M169.6 149.1h.6zM169.6 151.3h.6zM169.6 150.2h.1M169.6 150.2h.6z"/>
<path d="M169.6 148h.6zM169.9 149.5v.1M169.9 149.5h.6zM169.9 151.7h.1M169.9 151.7h.6zM169.9 150.6h.1M169.9 150.6h.6zM169.9 148.5h.1M169.9 148.5h.6zM170.2 148.9h.6zM170.2 149.9v.1M170.2 149.9h.6z"/>
<path d="M170.2 151h.1M170.2 151h.6zM170.5 149.3h.1M170.5 149.3h.6zM170.5 151.4h.6zM170.5 150.4h.1M170.5 150.4h.6zM170.5 148.2h.6zM170.8 148.6h.1M170.8 148.6h.6zM170.8 149.7h.1M170.8 149.7h.6z"/>
<path d="M170.8 151.8v.1M170.8 151.8h.6zM170.8 150.8h.1M170.8 150.8h.6zM171.1 149h.6zM171.1 150.1h.1M171.1 150.1h.6zM171.1 151.2h.1M171.1 151.2h.6zM171.4 149.4h.1M171.4 149.4h.6zM171.4 151.6h.6z"/>
<path d="M171.4 150.5h.1M171.4 150.5h.6zM171.4 148.3h.6zM171.7 148.8h.1M171.7 148.8h.6zM171.7 149.8h.1M171.7 149.8h.6zM171.7 150.9h.1M171.7 150.9h.6zM171.7 152h.1M171.7 152h.6zM172 149.2h.6z"/>
<path d="M172 150.2v.1M172 150.2h.6zM172 151.3h.1M172 151.3h.6zM172.3 148.5h.6zM172.3 149.6h.6zM172.3 151.7h.6zM172.3 150.6h.6zM172.6 148.9h.6zM172.6 150h.6zM172.6 151.1h.6zM172.6 152.1h.6z"/>
<path d="M172.9 149.3h.6zM172.9 150.4h.6zM172.9 151.5h.6zM173.2 148.6h.6zM173.2 149.7h.6zM173.2 150.8h.6zM173.2 151.9h.6zM173.5 149.1h.6zM173.5 150.1h.6zM173.5 151.2h.6zM173.5 152.3h.6zM173.8 149.5h.6z"/>
<path d="M173.8 150.5h.6zM173.8 151.6h.6zM174.1 148.8h.6zM174.1 149.9h.6zM174.1 150.9h.6zM174.1 152h.6zM174.4 149.2h.6zM174.4 150.3h.6zM174.4 151.4h.6zM174.4 152.4h.6zM174.7 150.7h.6zM174.7 149.6h.6z"/>
<path d="M174.7 151.8h.6zM175 148.9h.6zM175 150h.6zM175 151.1h.6zM175 152.2h.6zM175.3 149.3h.6zM175.3 150.4h.6zM175.3 151.5h.6zM175.3 152.6h.6zM175.6 150.8h.6zM175.6 149.8h.6zM175.6 151.9h.6z"/>
<path d="M175.9 149.1h.6zM175.9 150.2h.6zM175.9 151.2h.6zM175.9 152.3h.6zM176.2 150.6h.6zM176.2 149.5h.6zM176.2 151.7h.6zM176.2 152.7h.6zM176.5 151h.6zM176.5 149.9h.6zM176.5 152.1h.6zM176.6 153.3l-.1 .8 .2 .4 8.2 1.4"/>
<path d="M176.6 153.3h.1M176.8 149.2h.6zM176.8 150.3h.6zM176.8 151.4h.6zM176.8 152.5h.6zM177.1 150.7h.6zM177.1 149.6h.6zM177.1 151.8h.6zM177.4 151.1h.6zM177.4 150.1h.6zM177.4 152.2h.6zM177.7 150.5h.6z"/>
<path d="M177.7 149.4h.6zM177.7 151.5h.6zM177.7 152.6h.6zM178 150.9h.6zM178 149.8h.6zM178 152h.6zM178.3 151.3h.6zM178.3 150.2h.6zM178.3 152.4h.6zM178.6 150.6h.6zM178.6 149.5h.6zM178.6 151.7h.6z"/>
<path d="M178.9 151h.6zM178.9 149.9h.6zM178.9 152.1h.6zM179.2 150.4h.6zM179.2 151.4h.6zM179.2 152.5h.6zM179.5 150.8h.6zM179.5 149.7h.6zM179.5 151.8h.6zM179.8 151.2h.6zM179.8 150.1h.6zM179.8 152.3h.6z"/>
<path d="M180.1 150.5h.6zM180.1 151.6h.6zM180.4 150.9h.6zM180.4 149.8h.6zM180.4 152h.6zM180.7 150.2h.6zM180.7 151.3h.6zM180.7 152.4h.6zM181 150.7h.6zM181 151.7h.6zM181.3 151.1h.6zM181.3 150h.6z"/>
<path d="M181.3 152.1h.6zM181.6 150.4h.6zM181.6 151.5h.6zM181.9 150.8h.6zM181.9 151.9h.6zM182.2 150.1h.6zM182.2 151.2h.6zM182.2 152.3h.6zM182.5 150.5h.6zM182.5 151.6h.6zM182.8 151h.6zM182.8 152h.6z"/>
<path d="M183.1 150.3h.6zM183.1 151.4h.6zM183.4 150.7h.6zM183.4 151.8h.6zM183.7 151.1h.6zM183.7 152.2h.6zM184 150.4h.6zM184 151.5h.6zM184.3 150.8h.6zM184.3 151.9h.6zM184.6 151.3h.6zM184.9 150.6h.6z"/>
<path d="M184.9 151.7h.6zM185 155.9h.1M185.2 151h.6zM185.2 152.1h.6zM185.5 151.4h.6zM185.8 150.7h.6zM185.8 151.8h.6zM186.1 151.1h.7zM186.4 151.5h.7zM186.7 150.9h.7zM186.7 152h.7zM187 151.3h.7z"/>
<path d="M187.3 151.7h.7zM187.6 151h.7zM187.9 151.4l.1 .1M187.9 151.4h.7zM188.2 151.8l.1 .1M188.2 151.8h.7M188.5 151.2h.1M188.5 151.2h.7zM188.8 151.6h.1M188.8 151.6h.7zM189.4 151.3h.1M189.4 151.3h.7z"/>
<path d="M189.7 151.7l.1 .1M189.7 151.7h.7zM190.3 151.5h.1M190.3 151.5h.7zM191.2 151.6h.1M191.2 151.6h.7zM196.2 151.9l-.2 .7 .2 .5 8.3 1.3M196.2 151.9h.1M196.2 151.9l-19.6 1.4M196.2 151.9l8.3 1.3 .2 .5-.2 .7M204.5 154.4l-19.5 1.5M206.7 153.3l-2 .1"/>
</g>
<path d="M12 269.3h396zM12 269h396v.3h-396z" fill-rule="evenodd" fill="#504e49"/>
<text font-size="7.8" fill="#141413" x="12" y="24.7">底座分层爆炸图</text>
<text font-size="3.5" fill="#141413" x="12" y="274.9">Nintendo Switch 2 详细模型图纸</text>
<g font-size="3.2" fill="#1b365d">
<text x="12" y="15.3">首发版 BEE-001 外观 · 主要内部布局示意</text>
<text x="382.6" y="15.3">SW2-DWG-09 / 12</text>
<text x="22" y="197">SW2-0582</text>
<text x="119" y="197">SW2-0587</text>
<text x="216" y="197">SW2-0726</text>
<text x="313" y="197">SW2-0581</text>
<text x="22" y="221">SW2-0640</text>
<text x="119" y="221">SW2-0583</text>
<text x="216" y="221">SW2-0754</text>
<text x="313" y="221">SW2-0688</text>
</g>
<g font-size="3.2" fill="#504e49">
<text x="12" y="30.9">后盖移开后，可单独观察接口板和接插件、散热风扇与浮动插头。主机导垫与插头支座分别编号，外壳保持与总装页相同的几何。</text>
<text x="198.7" y="274.5">单位 mm · 比例见各视图</text>
<text x="317.6" y="274.5">图号 SW2-DWG-09</text>
<text x="12" y="279.3">局部尺寸为本模型近似值 · 内部为布局示意</text>
<text x="198.7" y="278.8">CAD Study · 2026-11-08</text>
<text x="317.6" y="278.8">第 9 / 12 页 · A3</text>
</g>
<g font-size="3.2" fill="#141413">
<text x="22" y="203">前壳</text>
<text x="119" y="203">前导垫</text>
<text x="216" y="203">插头</text>
<text x="313" y="203">后部壳体</text>
<text x="22" y="227">接口板</text>
<text x="119" y="227">后盖</text>
<text x="216" y="227">后盖螺钉</text>
<text x="313" y="227">主动散热风扇</text>
<text x="12" y="253.3">后盖移开后，可单独观察接口板和接插件、散热风扇与浮动插头。 图中尺寸单位统一为 mm，数字对应当前模型的几何和坐标。公开整体尺寸已注明来源，局部近似数字不能用作制造公差或真实电子规格。</text>
<text x="12" y="258.6">主机导垫与插头支座分别编号，外壳保持与总装页相同的几何。 爆炸位移用于区分装配层，缩放视图不会改变尺寸数字。每个零件编号都可在组件清单中检索，重新修改模型后应同步重建这些图纸。</text>
</g>
</svg>
